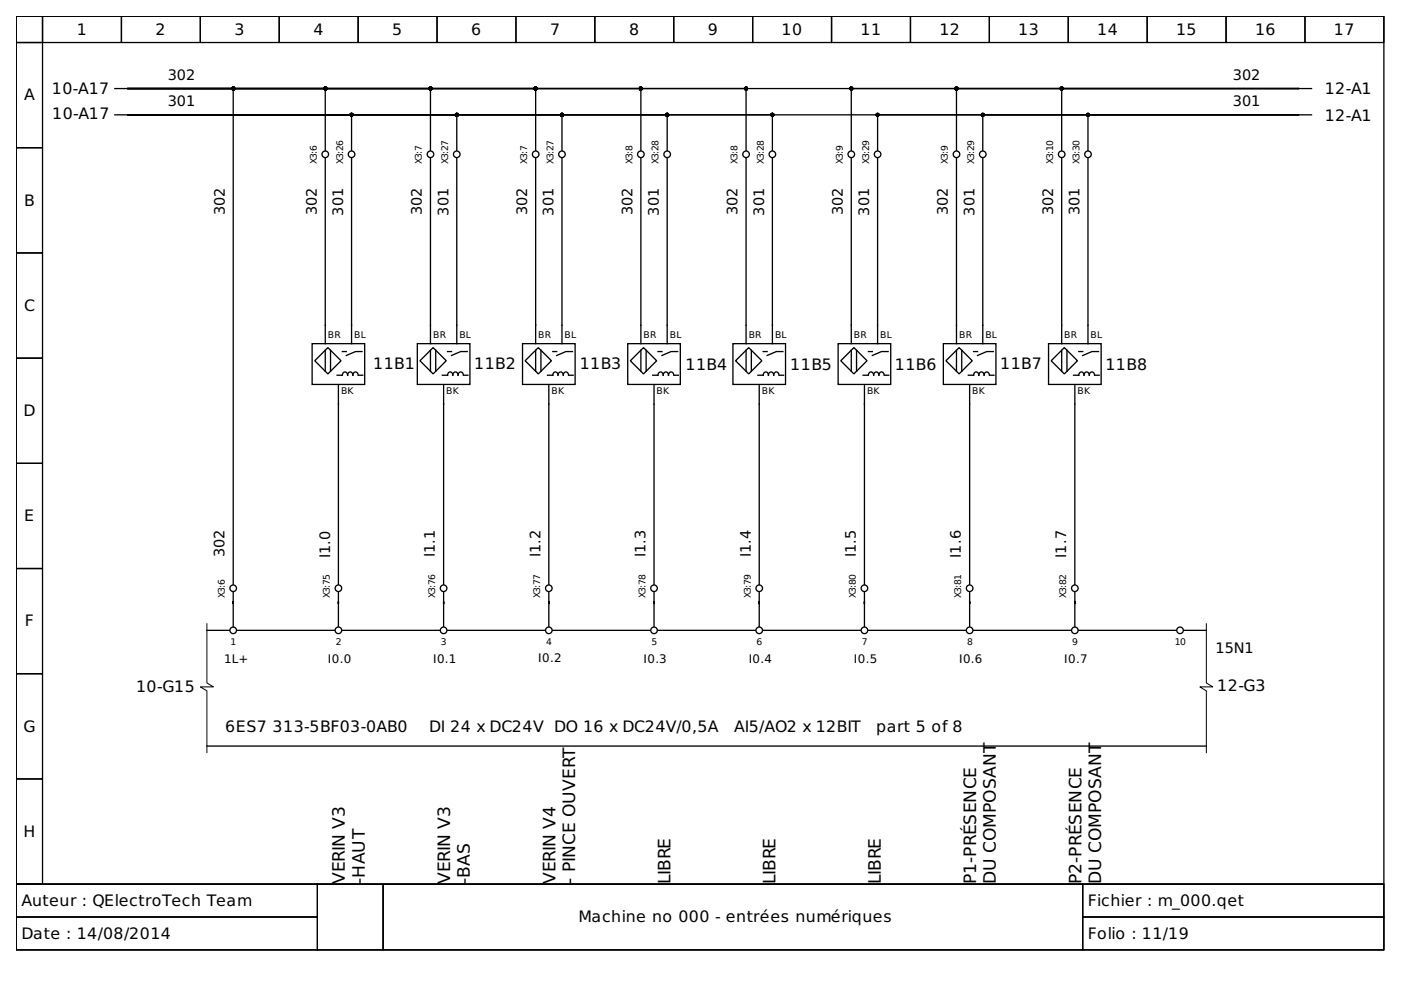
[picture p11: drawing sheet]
<svg xmlns="http://www.w3.org/2000/svg" width="297mm" height="210mm" viewBox="0 0 297 210" stroke-linecap="round" stroke-linejoin="round" font-family="sans-serif">
<g fill="none" stroke="#000" stroke-width=".28">
<path d="M3.4 3.4h290v184.1h-290zM3.4 3.4h5.6v5.6h-5.6zM3.4 9h5.6v22.3h-5.6zM9 3.4h16.7v5.6h-16.7zM24.4 18.8h2.7M25.7 3.4h16.8v5.6h-16.8zM27.1 18.8h248.2M27.1 18.8h22.3v105.1M27.1 18.8h131.1v13.1M27.1 18.8h108.8v13.1M27.1 18.8h86.5v13.1M27.1 18.8h64.2v13.1"/>
<path d="M27.1 18.8h41.9v13.1M42.5 3.4h16.7v5.6h-16.7zM59.2 3.4h16.7v5.6h-16.7zM75.9 3.4h16.8v5.6h-16.8zM92.7 3.4h16.7v5.6h-16.7zM109.4 3.4h16.7v5.6h-16.7zM126.1 3.4h16.7v5.6h-16.7zM142.8 3.4h16.8v5.6h-16.8zM159.6 3.4h16.7v5.6h-16.7zM176.3 3.4h16.7v5.6h-16.7zM193 3.4h16.8v5.6h-16.8zM209.8 3.4h16.7v5.6h-16.7z"/>
<path d="M226.5 3.4h16.7v5.6h-16.7zM243.2 3.4h16.8v5.6h-16.8zM260 3.4h16.7v5.6h-16.7zM275.3 18.8h-72.5v13.1M275.3 18.8h-94.8v13.1M275.3 18.8h-50.2v13.1M275.3 18.8h2.8M276.7 3.4h16.7v5.6h-16.7zM3.4 31.3h5.6v22.3h-5.6zM24.4 24.4h2.7M27.1 24.4h248.2M27.1 24.4h136.7v7.5"/>
<path d="M27.1 24.4h114.4v7.5M27.1 24.4h92v7.5M27.1 24.4h69.7v7.5M27.1 24.4h47.4v7.5M69 33.6v39.3M74.5 33.6v39.3M91.3 33.6v39.3M96.8 33.6v39.3M113.6 33.6v39.3M119.1 33.6v39.3M135.9 33.6v39.3M141.5 33.6v39.3"/>
<path d="M158.2 33.6v39.3M163.8 33.6v39.3M180.5 33.6v39.3M186.1 33.6v39.3M202.8 33.6v39.3M208.4 33.6v39.3M225.1 33.6v39.3M230.7 33.6v39.3M275.3 24.4h-66.9v7.5M275.3 24.4h-89.2v7.5M275.3 24.4h-44.6v7.5M275.3 24.4h2.8"/>
<path d="M3.4 53.6h5.6v22.3h-5.6zM3.4 75.9h5.6v22.3h-5.6zM66.2 72.9h11.1v8.6h-11.1zM66.7 76.5l2.8-2.8 2.8 2.8-2.8 2.8zM69 74.3v4.4M70.1 74.3v4.4M71.5 79.6h1.1a.57 .57 0 0 1 .5-.7 .57 .57 0 0 1 .6 .7 .57 .57 0 0 1 .6-.7 .57 .57 0 0 1 .5 .7 .57 .57 0 0 1 .6-.7 .57 .57 0 0 1 .5 .7M72.6 74.5h.8M76.1 79.6h.8M76.8 74.5h-1.4l-2 .9M88.5 72.9h11.1v8.6h-11.1zM89 76.5l2.8-2.8 2.8 2.8-2.8 2.8z"/>
<path d="M91.3 74.3v4.4M92.4 74.3v4.4M93.8 79.6h1.1a.57 .57 0 0 1 .5-.7 .57 .57 0 0 1 .6 .7 .57 .57 0 0 1 .6-.7 .57 .57 0 0 1 .5 .7 .57 .57 0 0 1 .6-.7 .57 .57 0 0 1 .5 .7M94.9 74.5h.8M98.4 79.6h.8M99.1 74.5h-1.4l-2 .9M110.8 72.9h11.1v8.6h-11.1zM111.3 76.5l2.8-2.8 2.8 2.8-2.8 2.8zM113.6 74.3v4.4M114.7 74.3v4.4M116.1 79.6h1.1a.57 .57 0 0 1 .6-.7 .57 .57 0 0 1 .5 .7 .57 .57 0 0 1 .6-.7 .57 .57 0 0 1 .5 .7 .57 .57 0 0 1 .6-.7 .57 .57 0 0 1 .5 .7M117.2 74.5h.8"/>
<path d="M120.7 79.6h.8M121.4 74.5h-1.4l-2 .9M133.1 72.9h11.1v8.6h-11.1zM133.6 76.5l2.8-2.8 2.8 2.8-2.8 2.8zM135.9 74.3v4.4M137 74.3v4.4M138.4 79.6h1.1a.57 .57 0 0 1 .6-.7 .57 .57 0 0 1 .5 .7 .57 .57 0 0 1 .6-.7 .57 .57 0 0 1 .5 .7 .57 .57 0 0 1 .6-.7 .57 .57 0 0 1 .5 .7M139.5 74.5h.8M143 79.6h.8M143.7 74.5h-1.4l-2 .9M155.4 72.9h11.1v8.6h-11.1zM156 76.5l2.7-2.8 2.8 2.8-2.8 2.8z"/>
<path d="M158.2 74.3v4.4M159.3 74.3v4.4M160.7 79.6h1.1a.57 .57 0 0 1 .6-.7 .57 .57 0 0 1 .5 .7 .57 .57 0 0 1 .6-.7 .57 .57 0 0 1 .5 .7 .57 .57 0 0 1 .6-.7 .57 .57 0 0 1 .6 .7M161.8 74.5h.8M165.3 79.6h.8M166 74.5h-1.4l-2 .9M177.7 72.9h11.2v8.6h-11.2zM180.5 74.3v4.4M181 73.7l2.8 2.8-2.8 2.8-2.7-2.8zM181.6 74.3v4.4M183 79.6h1.1a.57 .57 0 0 1 .6-.7 .57 .57 0 0 1 .5 .7 .57 .57 0 0 1 .6-.7 .57 .57 0 0 1 .5 .7 .57 .57 0 0 1 .6-.7 .57 .57 0 0 1 .6 .7M184.1 74.5h.8"/>
<path d="M187.6 79.6h.8M188.3 74.5h-1.4l-2 .9M200 72.9h11.2v8.6h-11.2zM200.6 76.5l2.8-2.8 2.7 2.8-2.7 2.8zM202.8 74.3v4.4M203.9 74.3v4.4M205.3 79.6h1.1a.57 .57 0 0 1 .6-.7 .57 .57 0 0 1 .5 .7 .57 .57 0 0 1 .6-.7 .57 .57 0 0 1 .5 .7 .57 .57 0 0 1 .6-.7 .57 .57 0 0 1 .6 .7M206.4 74.5h.9M209.9 79.6h.8M210.6 74.5h-1.4l-1.9 .9M222.3 72.9h11.2v8.6h-11.2zM222.9 76.5l2.8-2.8 2.7 2.8-2.7 2.8z"/>
<path d="M225.1 74.3v4.4M226.2 74.3v4.4M227.6 79.6h1.1a.57 .57 0 0 1 .6-.7 .57 .57 0 0 1 .5 .7 .57 .57 0 0 1 .6-.7 .57 .57 0 0 1 .6 .7 .57 .57 0 0 1 .5-.7 .57 .57 0 0 1 .6 .7M228.7 74.5h.9M232.2 79.6h.8M232.9 74.5h-1.4l-1.9 .9M3.4 98.2h5.6v22.3h-5.6zM71.7 81.8v42.1M94.1 81.8v42.1M116.4 81.8v42.1M138.7 81.8v42.1M161 81.8v42.1"/>
<path d="M183.3 81.8v42.1M205.6 81.8v42.1M227.9 81.8v42.1M3.4 120.5h5.6v22.3h-5.6zM43.9 133.6h4.7M49.4 125.6v7.2M50.3 133.6h20.6M71.7 125.6v7.2M72.6 133.6h20.6M94.1 125.6v7.2M94.9 133.6h20.6M116.4 125.6v7.2"/>
<path d="M117.2 133.6h20.6M138.7 125.6v7.2M139.5 133.6h20.6M161 125.6v7.2M161.8 133.6h20.6M183.3 125.6v7.2M184.1 133.6h20.6M205.6 125.6v7.2M206.4 133.6h20.7M227.9 125.6v7.2M228.7 133.6h20.7M251 133.6h4.8"/>
<path d="M3.4 142.8h5.6v22.4h-5.6zM43.9 158.2h211.9M3.4 165.2h5.6v22.3h-5.6zM3.4 187.5h290v13.9h-290z"/>
<circle cx="69" cy="32.7" r=".7"/>
<circle cx="74.5" cy="32.7" r=".7"/>
<circle cx="91.3" cy="32.7" r=".7"/>
<circle cx="96.8" cy="32.7" r=".7"/>
<circle cx="113.6" cy="32.7" r=".7"/>
<circle cx="119.1" cy="32.7" r=".7"/>
<circle cx="135.9" cy="32.7" r=".7"/>
<circle cx="141.5" cy="32.7" r=".7"/>
<circle cx="158.2" cy="32.7" r=".7"/>
<circle cx="163.8" cy="32.7" r=".7"/>
<circle cx="180.5" cy="32.7" r=".7"/>
<circle cx="186.1" cy="32.7" r=".7"/>
<circle cx="202.8" cy="32.7" r=".7"/>
<circle cx="208.4" cy="32.7" r=".7"/>
<circle cx="225.1" cy="32.7" r=".7"/>
<circle cx="230.7" cy="32.7" r=".7"/>
<circle cx="49.4" cy="133.6" r=".7"/>
<circle cx="49.4" cy="124.7" r=".7"/>
<circle cx="71.7" cy="124.7" r=".7"/>
<circle cx="71.7" cy="133.6" r=".7"/>
<circle cx="94.1" cy="133.6" r=".7"/>
<circle cx="94.1" cy="124.7" r=".7"/>
<circle cx="116.4" cy="133.6" r=".7"/>
<circle cx="116.4" cy="124.7" r=".7"/>
<circle cx="138.7" cy="133.6" r=".7"/>
<circle cx="138.7" cy="124.7" r=".7"/>
<circle cx="161" cy="133.6" r=".7"/>
<circle cx="161" cy="124.7" r=".7"/>
<circle cx="183.3" cy="133.6" r=".7"/>
<circle cx="183.3" cy="124.7" r=".7"/>
<circle cx="205.6" cy="133.6" r=".7"/>
<circle cx="205.6" cy="124.7" r=".7"/>
<circle cx="227.9" cy="133.6" r=".7"/>
<circle cx="227.9" cy="124.7" r=".7"/>
<circle cx="250.2" cy="133.6" r=".7"/>
</g>
<path d="M43.9 132.3v12.5l1.4 .8h-2.8l1.4 .9v13.1M255.8 132.3v12.5l1.4 .8h-2.8l1.4 .9v13.1M3.4 187.5h63.9v6.9h-63.9zM3.4 194.4h63.9v7h-63.9zM67.3 187.5h13.9v13.9h-13.9zM81.2 187.5h148.4v13.9h-148.4zM229.6 187.5h63.8v6.9h-63.8zM229.6 194.4h63.8v7h-63.8z" fill="none" stroke="#000" stroke-width=".21"/>
<g fill="#000" stroke="#000" stroke-width=".28">
<circle cx="49.4" cy="18.8" r=".28"/>
<circle cx="69" cy="18.8" r=".28"/>
<circle cx="91.3" cy="18.8" r=".28"/>
<circle cx="113.6" cy="18.8" r=".28"/>
<circle cx="135.9" cy="18.8" r=".28"/>
<circle cx="158.2" cy="18.8" r=".28"/>
<circle cx="180.5" cy="18.8" r=".28"/>
<circle cx="202.8" cy="18.8" r=".28"/>
<circle cx="225.1" cy="18.8" r=".28"/>
<circle cx="74.5" cy="24.4" r=".28"/>
<circle cx="96.8" cy="24.4" r=".28"/>
<circle cx="119.1" cy="24.4" r=".28"/>
<circle cx="141.5" cy="24.4" r=".28"/>
<circle cx="163.8" cy="24.4" r=".28"/>
<circle cx="186.1" cy="24.4" r=".28"/>
<circle cx="208.4" cy="24.4" r=".28"/>
<circle cx="230.7" cy="24.4" r=".28"/>
</g>
<g font-size="3.6">
<text x="73.1" y="187.5" transform="rotate(-90 73.1 187.5)">VERIN V3</text>
<text x="77.3" y="187.5" transform="rotate(-90 77.3 187.5)">-HAUT</text>
<text x="95.4" y="187.5" transform="rotate(-90 95.4 187.5)">VERIN V3</text>
<text x="99.6" y="187.5" transform="rotate(-90 99.6 187.5)">-BAS</text>
<text x="117.8" y="187.5" transform="rotate(-90 117.8 187.5)">VERIN V4</text>
<text x="121.9" y="187.5" transform="rotate(-90 121.9 187.5)">- PINCE OUVERT</text>
<text x="142.2" y="187.5" transform="rotate(-90 142.2 187.5)">LIBRE</text>
<text x="164.5" y="187.5" transform="rotate(-90 164.5 187.5)">LIBRE</text>
<text x="186.8" y="187.5" transform="rotate(-90 186.8 187.5)">LIBRE</text>
<text x="207" y="187.5" transform="rotate(-90 207 187.5)">P1-PRÉSENCE</text>
<text x="211.2" y="187.5" transform="rotate(-90 211.2 187.5)">DU COMPOSANT</text>
<text x="229.3" y="187.5" transform="rotate(-90 229.3 187.5)">P2-PRÉSENCE</text>
<text x="233.5" y="187.5" transform="rotate(-90 233.5 187.5)">DU COMPOSANT</text>
</g>
<g font-size="3.3">
<text x="16.3" y="7.3">1</text>
<text x="33" y="7.3">2</text>
<text x="49.7" y="7.3">3</text>
<text x="66.5" y="7.3">4</text>
<text x="83.2" y="7.3">5</text>
<text x="99.9" y="7.3">6</text>
<text x="116.6" y="7.3">7</text>
<text x="133.4" y="7.3">8</text>
<text x="150.1" y="7.3">9</text>
<text x="165.7" y="7.3">10</text>
<text x="182.4" y="7.3">11</text>
<text x="199.2" y="7.3">12</text>
<text x="215.9" y="7.3">13</text>
<text x="232.6" y="7.3">14</text>
<text x="249.4" y="7.3">15</text>
<text x="266.1" y="7.3">16</text>
<text x="282.8" y="7.3">17</text>
<text x="5.1" y="21.3">A</text>
<text x="11" y="19.9">10-A17</text>
<text x="280.9" y="20">12-A1</text>
<text x="11.1" y="25.3">10-A17</text>
<text x="280.9" y="25.6">12-A1</text>
<text x="5.1" y="43.6">B</text>
<text x="5.1" y="65.9">C</text>
<text x="79.1" y="78.3">11B1</text>
<text x="100.6" y="78.3">11B2</text>
<text x="122.9" y="78.3">11B3</text>
<text x="145.4" y="78.4">11B4</text>
<text x="167.6" y="78.4">11B5</text>
<text x="189.7" y="78.5">11B6</text>
<text x="212.1" y="78.3">11B7</text>
<text x="234.4" y="78.4">11B8</text>
<text x="5" y="88.2">D</text>
<text x="5.1" y="110.5">E</text>
<text x="5.3" y="132.8">F</text>
<text x="28.9" y="146.7">10-G15</text>
<text x="258.1" y="146.6">12-G3</text>
<text x="5" y="155.1">G</text>
<text x="47.8" y="155.3">6ES7</text>
<text x="57.8" y="155.3">313-5BF03-0AB0</text>
<text x="91" y="155.3">DI 24 x DC24V DO 16 x DC24V/0,5A</text>
<text x="155.7" y="155.3">AI5/AO2 x 12BIT</text>
<text x="185.8" y="155.3">part 5 of 8</text>
<text x="5" y="177.4">H</text>
<text x="4.6" y="192.1">Auteur : QElectroTech Team</text>
<text x="122.6" y="195.5">Machine no 000 - entrées numériques</text>
<text x="230.7" y="192.1">Fichier : m_000.qet</text>
<text x="4.6" y="199">Date : 14/08/2014</text>
<text x="230.7" y="199">Folio : 11/19</text>
</g>
<g font-size="3.1">
<text x="35.5" y="17">302</text>
<text x="261.4" y="17">302</text>
<text x="35.5" y="22.5">301</text>
<text x="261.4" y="22.5">301</text>
<text x="47.6" y="45.6" transform="rotate(-90 47.6 45.6)">302</text>
<text x="67.2" y="45.6" transform="rotate(-90 67.2 45.6)">302</text>
<text x="72.8" y="45.7" transform="rotate(-90 72.8 45.7)">301</text>
<text x="89.5" y="45.6" transform="rotate(-90 89.5 45.6)">302</text>
<text x="95.1" y="45.7" transform="rotate(-90 95.1 45.7)">301</text>
<text x="111.8" y="45.6" transform="rotate(-90 111.8 45.6)">302</text>
<text x="117.4" y="45.7" transform="rotate(-90 117.4 45.7)">301</text>
<text x="134.1" y="45.6" transform="rotate(-90 134.1 45.6)">302</text>
<text x="139.7" y="45.7" transform="rotate(-90 139.7 45.7)">301</text>
<text x="156.4" y="45.6" transform="rotate(-90 156.4 45.6)">302</text>
<text x="162" y="45.7" transform="rotate(-90 162 45.7)">301</text>
<text x="178.7" y="45.6" transform="rotate(-90 178.7 45.6)">302</text>
<text x="184.3" y="45.7" transform="rotate(-90 184.3 45.7)">301</text>
<text x="201" y="45.6" transform="rotate(-90 201 45.6)">302</text>
<text x="206.6" y="45.7" transform="rotate(-90 206.6 45.7)">301</text>
<text x="223.3" y="45.6" transform="rotate(-90 223.3 45.6)">302</text>
<text x="228.9" y="45.6" transform="rotate(-90 228.9 45.6)">301</text>
<text x="47.6" y="118.2" transform="rotate(-90 47.6 118.2)">302</text>
<text x="70" y="118.3" transform="rotate(-90 70 118.3)">I1.0</text>
<text x="92.2" y="118.2" transform="rotate(-90 92.2 118.2)">I1.1</text>
<text x="114.6" y="118.2" transform="rotate(-90 114.6 118.2)">I1.2</text>
<text x="136.9" y="118.2" transform="rotate(-90 136.9 118.2)">I1.3</text>
<text x="159.2" y="118.1" transform="rotate(-90 159.2 118.1)">I1.4</text>
<text x="181.4" y="118.1" transform="rotate(-90 181.4 118.1)">I1.5</text>
<text x="203.7" y="118.2" transform="rotate(-90 203.7 118.2)">I1.6</text>
<text x="226" y="118.2" transform="rotate(-90 226 118.2)">I1.7</text>
<text x="257.7" y="138.5">15N1</text>
</g>
<g font-size="2.5">
<text x="47.5" y="140.6">1L+</text>
<text x="69.5" y="140.6">I0.0</text>
<text x="91.8" y="140.6">I0.1</text>
<text x="114.1" y="140.3">I0.2</text>
<text x="136.4" y="140.6">I0.3</text>
<text x="158.7" y="140.6">I0.4</text>
<text x="181" y="140.6">I0.5</text>
<text x="203.4" y="140.6">I0.6</text>
<text x="225.7" y="140.6">I0.7</text>
</g>
<g font-size="2">
<text x="67.2" y="34.8" transform="rotate(-90 67.2 34.8)">X3:6</text>
<text x="72.7" y="34.8" transform="rotate(-90 72.7 34.8)">X3:26</text>
<text x="89.5" y="34.8" transform="rotate(-90 89.5 34.8)">X3:7</text>
<text x="95" y="34.8" transform="rotate(-90 95 34.8)">X3:27</text>
<text x="111.8" y="34.8" transform="rotate(-90 111.8 34.8)">X3:7</text>
<text x="117.3" y="34.8" transform="rotate(-90 117.3 34.8)">X3:27</text>
<text x="134.1" y="34.8" transform="rotate(-90 134.1 34.8)">X3:8</text>
<text x="139.6" y="34.8" transform="rotate(-90 139.6 34.8)">X3:28</text>
<text x="156.4" y="34.8" transform="rotate(-90 156.4 34.8)">X3:8</text>
<text x="162" y="34.8" transform="rotate(-90 162 34.8)">X3:28</text>
<text x="178.7" y="34.8" transform="rotate(-90 178.7 34.8)">X3:9</text>
<text x="184.3" y="34.8" transform="rotate(-90 184.3 34.8)">X3:29</text>
<text x="201" y="34.8" transform="rotate(-90 201 34.8)">X3:9</text>
<text x="206.6" y="34.8" transform="rotate(-90 206.6 34.8)">X3:29</text>
<text x="223.3" y="34.8" transform="rotate(-90 223.3 34.8)">X3:10</text>
<text x="228.9" y="34.8" transform="rotate(-90 228.9 34.8)">X3:30</text>
<text x="69.5" y="71.7">BR</text>
<text x="75.1" y="71.7">BL</text>
<text x="91.8" y="71.7">BR</text>
<text x="97.4" y="71.7">BL</text>
<text x="114.1" y="71.7">BR</text>
<text x="119.7" y="71.7">BL</text>
<text x="136.4" y="71.7">BR</text>
<text x="142" y="71.7">BL</text>
<text x="158.7" y="71.7">BR</text>
<text x="164.3" y="71.7">BL</text>
<text x="181" y="71.7">BR</text>
<text x="186.6" y="71.7">BL</text>
<text x="203.4" y="71.7">BR</text>
<text x="208.9" y="71.7">BL</text>
<text x="225.7" y="71.7">BR</text>
<text x="231.2" y="71.7">BL</text>
<text x="72.3" y="83.5">BK</text>
<text x="94.6" y="83.5">BK</text>
<text x="116.9" y="83.5">BK</text>
<text x="139.2" y="83.5">BK</text>
<text x="161.5" y="83.5">BK</text>
<text x="183.8" y="83.5">BK</text>
<text x="206.1" y="83.5">BK</text>
<text x="228.4" y="83.5">BK</text>
<text x="47.6" y="126.8" transform="rotate(-90 47.6 126.8)">X3:6</text>
<text x="69.9" y="126.8" transform="rotate(-90 69.9 126.8)">X3:75</text>
<text x="92.3" y="126.8" transform="rotate(-90 92.3 126.8)">X3:76</text>
<text x="114.6" y="126.8" transform="rotate(-90 114.6 126.8)">X3:77</text>
<text x="136.9" y="126.8" transform="rotate(-90 136.9 126.8)">X3:78</text>
<text x="159.2" y="126.8" transform="rotate(-90 159.2 126.8)">X3:79</text>
<text x="181.5" y="126.8" transform="rotate(-90 181.5 126.8)">X3:80</text>
<text x="203.8" y="126.8" transform="rotate(-90 203.8 126.8)">X3:81</text>
<text x="226.1" y="126.8" transform="rotate(-90 226.1 126.8)">X3:82</text>
<text x="48.9" y="136.7">1</text>
<text x="71.2" y="136.7">2</text>
<text x="93.5" y="136.7">3</text>
<text x="115.8" y="136.7">4</text>
<text x="138.1" y="136.7">5</text>
<text x="160.4" y="136.7">6</text>
<text x="182.7" y="136.7">7</text>
<text x="205" y="136.7">8</text>
<text x="227.3" y="136.7">9</text>
<text x="249.1" y="136.7">10</text>
</g>
</svg>
